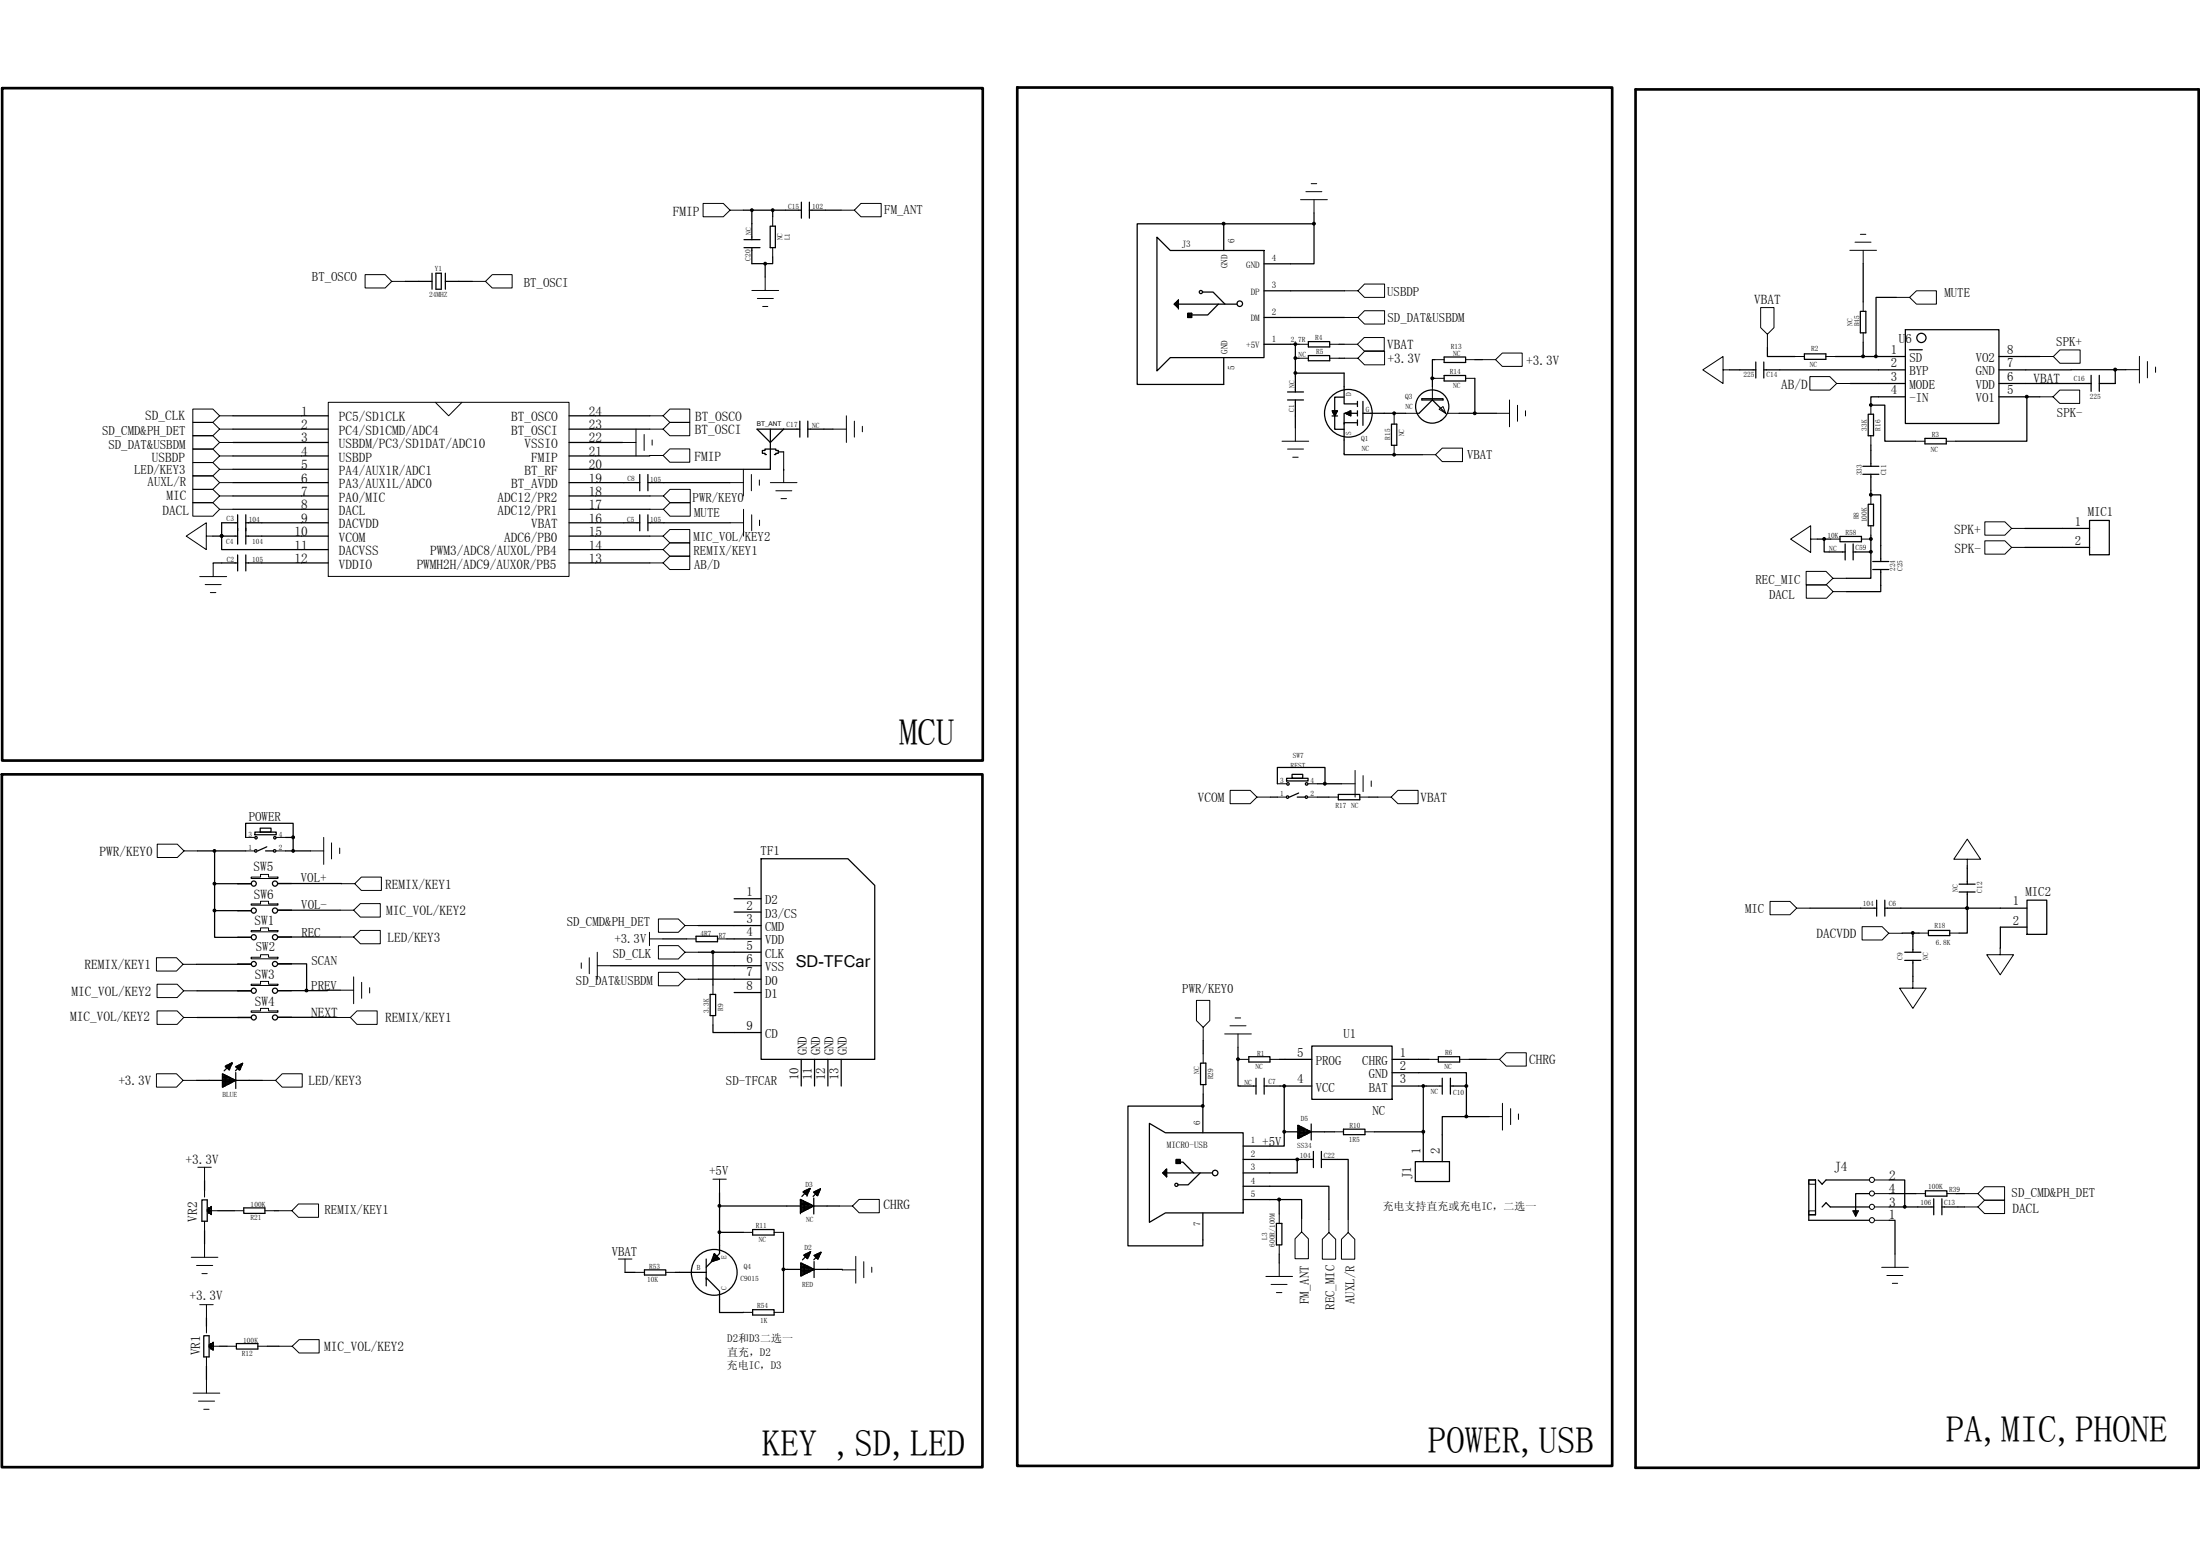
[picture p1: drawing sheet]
<svg xmlns="http://www.w3.org/2000/svg" width="297mm" height="210mm" viewBox="0 0 297 210" stroke-linecap="round" stroke-linejoin="round" font-family="sans-serif">
<path d="M.3 11.9h132.4v90.7h-132.4zM137.3 11.8h80.4v186h-80.4zM220.8 12.1h76.1v186h-76.1zM.3 104.5h132.3v93.5h-132.3z" fill="none" stroke="#000" stroke-width=".36"/>
<g fill="none" stroke="#000" stroke-width=".17">
<path d="M54.7 38h3.6M58.3 36.9v2.1M58.9 36.9h.7v2.1h-.7zM60.1 36.9v2.1M60.1 38h3.7M100.5 32.3h2.1M100.5 33.4h2.1M101.5 28.4v3.9M101.5 33.4v2.2h1.8M104 30.5h.7v2.9h-.7zM104.3 34.7v.9h-1v1.8M104.3 28.4v.9"/>
<path d="M108.2 27.3v2.1M108.2 28.4h-7.8M109.3 27.3v2.1M109.3 28.4h4.3M156.2 32l1.8 1.8h12.7v14.5h-12.7l-1.8 1.8zM162 39.3h.3l.1 .1-.1 .2h-.3zM162.3 39.4h1.5l1.6 1.6M165.2 30.2h-11.7v21.7h11.7v-3.6M165.2 30.2v3.6M170.7 39.2h10.8M177.4 30.2v5.4h-6.7M177.4 28.7v1.5h-12.2"/>
<path d="M251.6 35.6v5.1M44.3 59.7h-12.8M44.3 57.9h-12.8M44.3 56.1h-12.8M76.8 57.9h10.9M76.8 56.1h10.9M76.8 59.7h7.3M104 57.9v5.4h-27.2M105.8 57.9l-1.8 1.8-1.8-1.8h5.8M108 56.8v2.2M109.1 57.9h3.4M109.1 56.8v2.2"/>
<path d="M158.5 41h8.5M158.5 41l.6-.5v1.1zM158.7 40.9v.2M158.7 41.2h.4M158.7 40.9h.4M158.9 40.7v.6M158.9 41.4h.2M158.9 40.7h.2M159 40.6v.9M159.1 41.6h.1M159.1 40.5h.1M160.4 42.3h.5v.5h-.5z"/>
<path d="M160.4 42.8h.5M160.4 42.7h.5M160.4 42.3h.5M160.5 42.3v.5M160.7 42.3v.5M160.8 42.3v.5M164.5 41l-1.4 1.5h-2.7M170.7 46.5h4.7M170.7 42.8h10.8M173.8 54h2.2M173.8 52.9h2.2M174.9 46.5v3.9"/>
<path d="M174.9 48.3h.5M174.9 52.9v-2.5h6.6v4.1h1.8M174.9 54v3.7M176.7 46.1h2.8v.7h-2.8zM176.7 48h2.8v.7h-2.8zM179.8 55.4h.8l-.4 .7zM179.8 56.1h.8M179.9 55.5h.6M180 55.4v.3h.5M180.1 55.9h.3M180.2 56h.1M180.2 55.4v.7"/>
<path d="M180.3 55.4v.5M180.5 55.4v.2M180.8 46.5h.7M180.8 48.3h.7M181.5 53.6h-1.3v4.3h1.3M181.6 55.8l.8-.4v.7zM181.8 55.7v.2M181.8 55.9h.6M181.8 55.7h.6M182 55.6v.3M182.1 55.5v.5M182.2 56h.2"/>
<path d="M182.2 55.5h.2M182.3 55.5v.6M183.3 57h-1.8v.2M183.3 54.2v.7M183.3 55.4v.7M183.3 56.7v.7M183.3 55.8h-1.8v5.6h10.5M184 55.8h4.2v.2M184 54.2v3.2M187.9 57.2h.7v2.9h-.7zM188.2 55.8h1.6M192 54h2.8v-.2h-2.8v.2"/>
<path d="M193.7 48.5h-.3v2.6M193.7 51.1h-.3v1.1M194.5 56.8a2.24 2.24 0 0 0 .1-3.8 2.24 2.24 0 0 0-3.5 1.5 2.24 2.24 0 0 0 2.8 2.5l.5-.2M195 48.2h2.9v.7h-2.9zM195 50.7h2.9v.7h-2.9zM195.2 55.8l-1.8-1.8-1.8 1.8M199.1 51.1v4.7h-2.1M199.1 48.5h1M199.1 55.8h2.9M233.5 49.9h3.6M237.1 48.9v2.1M238.1 49.9h19.2"/>
<path d="M238.1 48.9v2.1M238.6 46.9v1.2h3.8M243.6 47.8h2.9v.7h-2.9zM251.2 42h.7v2.9h-.7zM251.6 46.2v1.9h-3.8M251.6 48.1h5.7M252.2 55.9h.8v2.9h-.8zM256 40.1h-2.7v8M257.3 53.6h-4.7v1.1h1.9v4.8h4.1M257.3 51.8h-7.5M257.3 44.5h12.6v12.7h-12.6zM257.8 47.2h1.7"/>
<path d="M259.9 59.2h2.9v.7h-2.9zM269.9 53.6h3.8v5.9h-9.6M269.9 49.9h15.7v1.9h-2.2M273.7 53.6h1.7M275.4 48.1h-5.5M282.3 51.8h-12.4M282.3 50.7v2.1M283.4 50.7v2.1M285.6 49.9h1.4M32.1 69.5v3.9M32.1 74.9v2.1M32.1 72.3h-2.2v1.9h14.4"/>
<path d="M32.1 70.5h-2.2v1.8h-1.2M32.1 76h-3.3M33.2 69.5v3.9M33.2 74.9v2.1M33.2 70.5h11.1M33.2 72.3h11.1M33.2 76h11.1M44.3 65.1h-12.8M44.3 66.9h-12.8M44.3 61.5h-12.8M44.3 63.3h-12.8M44.3 68.7h-12.8"/>
<path d="M76.8 72.3h10.9M76.8 76h10.9M76.8 66.9h11M76.8 74.2h10.9M76.8 68.7h11M86.4 70.5h-9.6M86.4 65.1h-9.6M86.4 64v2.2M86.4 69.5v2.1M87.5 70.5h11.1M87.5 64v2.2M87.5 69.5v2.1"/>
<path d="M87.5 65.1h11.1M87.7 61.5h-10.9M103.5 61.3h-.2v-.1h-.4v-.4h.4v-.2h1.5v.2h.3v.4h-.3v.1h-.2M105.1 61h.7M105.8 63.3h.1M245.4 72.7h1.8M246.3 72.7v1.8h2.8M248.4 72.4h2.9v.7h-2.9zM249.1 73.4v2.2M250.2 73.4v2.2M250.2 74.5h2.4v3.5h-3.3M251.5 62.9h2.2"/>
<path d="M251.5 64h2.2M252.2 68.1h.8v2.9h-.8zM252.6 64v2.8h1.3v9M252.6 72.2v2.3M252.6 60.1v2.8M252.9 76.9h2.1M252.9 75.8h2.1M253.9 76.9v2.9h-4.6M282.1 71.3h-8.7M282.1 73.9h-8.7M282.1 70.2h2.7v4.7h-2.7zM26.7 114.8h6.5"/>
<path d="M29 119.3v3.6h3.1M29 114.8v4.5M33.2 113v-1.9h6.4v1.9M33.9 119.3h-4.9M34.4 112.3h2.9v.3h-2.9zM34.5 112.9h.2v.3h-.2zM35.1 111.8h1.5v.5h-1.5zM35.9 114.8h1.1M36 114.3l-1.2 .5M37 112.9h.2v.3h-.2zM37.5 119.2l8.6 .1M38.6 113h1v1.8"/>
<path d="M38.6 114.8h3.3M102.8 115.9h11.7l3.6 3.6v23.5h-15.3zM171.5 107.6h1M172.5 105.8v-2.2h6.4v2.2h2.2M173.7 105h2.9v.4h-2.9zM173.7 107.4h.3v.3h-.3zM174.5 104.5h1.4v.5h-1.4zM175.2 107.6h1.1M175.3 107l-1.2 .6M176.3 107.4h.2v.3h-.2zM177.9 107.6h1.5M177.9 105.8h1"/>
<path d="M180.7 107.2h2.9v.7h-2.9zM184.8 107.6h1.2M264.5 119.3h2.2M265.6 116.8v2.5M26.6 137.3h7.3M29 122.9v3.6h3.1M32.1 126.5h1.8M32.1 130.1h1.8M32.1 122.9h1.8M32.1 130.1h-5.6M33.9 133.7h-7.3M37.5 130.1h3.9v3.6"/>
<path d="M37.5 137.3h8M37.5 126.4h8.4M37.5 133.7h3.9M37.5 122.8h8.4M45.9 133.6l-4.5 .1M89.5 126.7h3.2M94 126.3h2.9v.8h-2.9zM94.3 128.5h2v4.4M95.9 134.2h.7v2.9h-.7zM96.3 138.3v1h6.5M99.1 121.3h3.7M99.1 123.1h3.7"/>
<path d="M99.1 133.9h3.7M102.8 128.5h-6.5M102.8 124.9h-8.5M102.8 126.7h-4.7M102.8 130.3h-20.4M102.8 132.1h-8.5M244.4 122.6h9M253.4 121.5v2.1M254.5 122.6h11.1M254.5 121.5v2.1M257.2 128.5h2.2M257.2 129.6h2.2"/>
<path d="M258.3 125.9h-1.5M258.3 125.9h.8M258.3 125.9v2.6M258.3 129.6v2.8M260.4 125.6h2.8v.7h-2.8zM264.5 120.4h2.2M265.6 122.6h8.1M265.6 122.6h.1M265.6 122.6v3.3h-1.1M265.6 120.4v2.2M273.7 125.1h-3.6v2.9M273.7 121.5h2.6v4.6h-2.6z"/>
<path d="M26.5 145.8h8.9M27.6 159.3v1.4M30 144.9l1.8 .9-1.8 .9zM30 146.5h.5M30 146.3h.9M30 146.1h1.2M30 145.9h1.6M30 145.6h1.5M30 145.4h1.1M30 145.2h.7M30 145.1h.3M30.1 144.9v1.8h-.1"/>
<path d="M30.3 145v1.6M30.4 145.1v1.4M30.4 143.9h.1M30.4 143.9l.9-.5-.4 1zM30.5 144h.6M30.6 145.2v1.2M30.6 143.7v.3M30.6 143.8h.6M30.7 144.1h.3M30.8 145.3v1M30.8 143.7v.5M30.9 144.3h.1"/>
<path d="M31 145.4v.9M31 143.6h.3M31 143.6v.8M31.1 143.7v-.1l-.8 .9M31.2 145.5v.6M31.2 143.5v.4M31.3 143.4h.1M31.3 145.6v.4M31.5 145.7v.2M31.7 145.8v.1M31.8 144.7v2.2M31.8 144l1-.5-.5 .9z"/>
<path d="M31.8 144h.8M31.9 143.9v.1M32 144.1h.5M32.1 143.8v.3M32.2 143.8h.5M32.3 143.7v.6M32.4 143.6v.7h-.2M32.5 143.6h.2M32.6 143.5v.4M32.7 143.7v-.1l-.9 .9M108.2 143v3.6M110 143v3.6"/>
<path d="M111.8 143v3.6M113.6 143v3.6M155.2 151.6l2.1 1.3h10.5v10.8h-10.5l-2.1 1.3zM157 158.3h6.7M157.1 158.4h.4M157.3 158.6h.2M157.5 158.8h.1M157.5 158.2l-.4 .1M157.5 157.7v1.1l-.5-.5zM157.5 158.1h-.3v.4M157.5 157.9h-.1v.8M158.7 159.7h.3l.1 .2-.1 .1h-.3z"/>
<path d="M158.8 156.5h.6v.5h-.6zM158.8 157h.6M158.8 156.8h.6M158.8 156.6h.6M158.9 156.5v.5M159 156.8h.7l1.5 1.5M159 156.5v.5M159.2 156.5v.5M162 158.3l-1.6 1.6h-1.4M162.1 143.5h.7v2.9h-.7zM162.4 149.3h-10.1v18.8h10.1v-4.4M162.4 149.3v3.6"/>
<path d="M162.5 140.4v1.8M162.5 147.6l-.1 1.7M167.1 141.3v1.7h.2M167.1 143v3.6h2.5M167.8 156.5h9.5M168.6 142.6h2.9v.7h-2.9zM169.6 145.5v2.2M170.7 146.6h6.4M170.7 145.5v2.2M172.7 143h4.4M173.4 146.6v6.1M173.4 152.7v2h-5.6"/>
<path d="M175.2 156.5h.1M175.2 156.5v1.8h-7.4M175.2 152.6h1.7M175.2 152.5h1.3M175.2 152.3h.9M175.2 152.1h.5M175.2 151.9h.2M175.2 151.8l1.8 .9-1.8 .9zM175.2 152.7h-1.8M175.3 151.9v1.7M175.5 152v1.5h-.3M175.6 152.1v1.4"/>
<path d="M175.8 152.1v1.3h-.6M176 152.3v.9M176.2 152.3v.9h-1M176.4 152.4v.7M176.5 152.5v.5h-1.3M176.7 152.6v.3M176.9 152.7v.1h-1.7M177 151.7v2.1M177 152.7h3.2M177.1 141.2h10.9v7.2h-10.9zM177.3 155.4v2.2M178.4 156.5h3.6v8"/>
<path d="M178.4 155.4v2.2M181.4 152.4h2.9v.7h-2.9zM185.6 152.7h6.6v4.1M188 144.8h10v1.8M191.1 156.8h4.6v2.6h-4.6zM192.2 146.6v6.1M192.9 143h-4.9M194.2 142.6h2.9v.7h-2.9zM194.7 146.6h-6.7M194.7 145.5v2.2M195.8 146.6h2.2M195.8 145.5v2.2"/>
<path d="M198 146.6v4.1h-3.3v6.1M198 150.7h3.1M198.3 143h2.4M245.5 159.2l.5 .6 .5-.6h5.8M255.1 159.2h2.1v3.7M27.3 161.9h.7v2.9h-.7zM27.6 166.1v1.8M27.9 177.9v1.1M28.5 162.8v1.1l-.5-.5zM29.4 163.4h2.2M32.9 163h2.9v.7h-2.9zM37 163.4h.6"/>
<path d="M84.4 171.7h1.3M87 171.4h2.9v.7h-2.9zM91.2 171.7h4.2M95.4 169.9v3.6M95.4 172.6v-.2l1.8 1.8v2.9h3.2M96.1 170.2h.3M96.2 169.9v.3M96.2 170h.7M96.3 169.8h.7M96.3 169.6h.6M96.4 169.4h.3M96.4 169.3v.9"/>
<path d="M96.4 169.2h.1M96.4 169.2l.8 .7-1.1 .4zM96.5 169.3v.8M96.7 169.5v.6M96.9 169.7v.3M97.1 169.8v.1M97.2 161v1.8h16.1M97.2 162.8v6.4l-1.8 1.8M97.2 166.3h.1M97.2 166.3h3.2M101.6 165.9h2.9v.8h-2.9zM101.6 176.7h2.9v.8h-2.9z"/>
<path d="M105.8 166.3v5h2.3M105.8 171.3v5.8M108.1 163.7h.1M108.1 161.9h.1M108.1 163.5h.3M108.1 163.3h.7M108.1 163.1h1M108.1 162.9h1.4M108.1 162.6h1.4M108.1 162.4h1.1M108.1 162.2h.7M108.1 162h.3"/>
<path d="M108.1 161.9l1.8 .9-1.8 .9zM108.1 161.9v1.7M108.1 171.2h1.7M108.1 171h1.4M108.1 170.9h1M108.1 170.7h.6M108.1 170.5h.2M108.1 170.4l1.8 .9-1.8 .9zM108.3 162v1.6M108.3 170.5v1.6h-.2M108.5 162.1v1.3M108.5 160.8h.1"/>
<path d="M108.5 170.6v1.4M108.5 160.8l.9-.4-.4 .9zM108.5 169.4l.9-.5-.4 1zM108.6 161h.5M108.6 160.8h.6M108.6 169.4h.6M108.6 162.1v1.3M108.6 170.7v1.3h-.5M108.6 160.7v.3M108.6 169.3v.2M108.8 161.1h.3M108.8 169.6h.3"/>
<path d="M108.8 169.2h.5M108.8 162.2v1.1M108.8 160.6v.6M108.8 170.8v1.1M108.8 169.2v.5M108.9 160.6h.4M108.9 169.8h.2M109 161.3h.1M109 162.3v.9M109 170.9v.9h-.9M109 160.5v.8M109 169.1v.7"/>
<path d="M109.1 160.7l-.8 .8M109.1 169.1h.3M109.2 162.4v.7M109.2 160.4v.4M109.2 170.9v.8M109.2 169v.6M109.2 169.2v-.1l-.9 .9M109.3 160.4h.1M109.4 162.5v.5M109.4 160.4h.1M109.4 171v.6h-1.3M109.4 168.9v.2"/>
<path d="M109.5 162.6v.3M109.5 171.1v.4M109.7 162.7v.1M109.7 171.2v.2h-1.6M109.9 161.7v2.1M109.9 160.9l.9-.5-.4 1zM109.9 160.8v.1M109.9 161h.7M109.9 171.3h.1M109.9 170.2v2.2M109.9 169.4h.8M109.9 169.4l.9-.4-.4 .9z"/>
<path d="M109.9 171.3l3.8 .1M110.1 160.8v.3h.4M110.1 169.6h.5M110.1 169.4v.2M110.1 160.8h.6M110.3 169.8h.2M110.3 169.2v.6M110.3 169.2h.5M110.4 160.6v.7h-.1v-.6M110.4 169.2v.7M110.5 160.6h.2M110.6 160.5v.3"/>
<path d="M110.6 169.1v.4M110.7 160.7l-.9 .8M110.7 169.1h.1M110.7 169.2v-.1l-.8 .9M110.8 169v.1M167.8 160.1h11.6v4.4M167.8 161.9h4.9M172.3 165.1h.8v2.9h-.8zM172.7 163.8v-1.9h3v2.5M172.7 169.2v1.2M244.2 163.9h.9v-4.7h-.9v5.5h8.1M246 162.9l.5-.6 .6 .6h5.2"/>
<path d="M250.2 163.4h.7l-.4 .7zM250.4 163.4l.1 .5 .2-.5M252.3 161.1h-1.8v3M255.1 162.9h6M255.1 164.7h.8v4.5M255.1 161.1h3.6M260 160.7h2.9v.7h-2.9zM261.1 161.8v2.1M262.2 162.9h3M262.2 161.8v2.1M264.1 161.1h1.1M27.5 180.3h.7v2.8h-.7z"/>
<path d="M27.9 184.4v1.8M28.2 181.7l.6-.6v1.1zM29.7 181.7h.9M31.9 181.3h2.9v.8h-2.9zM36.1 181.7h1.6"/>
<circle cx="167.4" cy="41" r=".38"/>
<circle cx="182.1" cy="55.8" r="3.2"/>
<circle cx="259.4" cy="45.6" r=".62"/>
<circle cx="34.3" cy="119.2" r=".34"/>
<circle cx="34.5" cy="114.8" r=".17"/>
<circle cx="37.1" cy="114.8" r=".17"/>
<circle cx="37.1" cy="119.2" r=".35"/>
<circle cx="173.9" cy="105.8" r=".17"/>
<circle cx="176.4" cy="105.8" r=".17"/>
<circle cx="34.3" cy="122.9" r=".34"/>
<circle cx="34.3" cy="126.5" r=".34"/>
<circle cx="34.3" cy="133.7" r=".34"/>
<circle cx="34.3" cy="130.1" r=".34"/>
<circle cx="34.3" cy="137.3" r=".34"/>
<circle cx="37.1" cy="122.9" r=".35"/>
<circle cx="37.1" cy="126.5" r=".35"/>
<circle cx="37.1" cy="133.7" r=".35"/>
<circle cx="37.1" cy="130.1" r=".35"/>
<circle cx="37.1" cy="137.3" r=".35"/>
<circle cx="164.1" cy="158.3" r=".38"/>
<circle cx="96.4" cy="171.7" r="3.1"/>
</g>
<g fill="none" stroke="#000" stroke-width=".14">
<path d="M52.9 38l-.9-.9h-2.7v1.8h2.7l.9-.9h1.8M63.8 38h1.7l1 .9h2.6v-1.8h-2.6l-1 .9M98.6 28.4l-.9-.9h-2.8v1.8h2.8l.9-.9h1.8M101.5 39.2h3.6M103.3 37.4v1.8M104.3 29.3v1.2M104.3 33.4v1.3M113.6 28.4h1.8l.8 .9h2.8v-1.8h-2.8l-.8 .9M175.6 26.9h3.6M176.3 25.9h2.2M177 24.8h.8M177.4 26.9v1.8"/>
<path d="M181.5 39.2h1.8l.9 .9h2.7v-1.8h-2.7l-.9 .9M249.8 33.8h3.6M250.5 32.7h2.1M251.2 31.6h.7M251.6 33.8v1.8M29.7 56.1l-1-.9h-2.7v1.8h2.7l1-.9h1.8M29.7 57.9l-1-.9h-2.7v1.8h2.7l1-.9h1.8M29.7 59.7l-1-.9h-2.7v1.8h2.7l1-.9h1.8M44.3 54.3h32.5v23.5h-32.5zM58.8 54.3l1.8 1.8 1.8-1.8M84.1 59.7h1.8M85.9 57.9v3.6"/>
<path d="M87 58.6v2.2M87.7 56.1h1.8l.9 .9h2.7v-1.8h-2.7l-.9 .9M87.7 57.9h1.8l.9 .9h2.7v-1.8h-2.7l-.9 .9M88.1 59.4v.7M102.3 40.3h2.1M103 41.4h.7M112.5 57.9h1.8M114.3 56.1v3.6M115.4 56.8v2.2M116.4 57.5v.8M173.1 59.5h3.6M174.9 57.7v1.8"/>
<path d="M175.4 46.5h1.3M175.4 48.3h1.3M179.5 46.5h1.3M179.5 48.3h1.3M181.5 46.5h1.8l.9 .8h2.7v-1.7h-2.7l-.9 .9M181.5 48.3h1.8l.9 .9h2.7v-1.8h-2.7l-.9 .9M181.5 42.8h1.8l.9 .9h2.7v-1.8h-2.7l-.9 .9M188.2 56v1.2M189.8 55.8h1.8M193.4 52.2v1.8M193.7 48.5h1.3M193.7 51.1h1.3"/>
<path d="M194.3 55.2l.5-.3 .4 .9zM195.4 55.8h1.6M197.9 48.5h1.2M197.9 51.1h1.2M200.1 48.5h1.8l.9 .9h2.7v-1.8h-2.7l-.9 .9M202 55.8h1.8M203.8 54v3.6M204.9 54.7v2.2M206 55.4v.7M232.6 49.9v-1.8l-2.7 1.8 2.7 1.9v-1.9h.9M238.6 45.1l-.9-.9v-2.7h1.8v2.7l-.9 .9v1.8M242.4 48.1h1.2"/>
<path d="M246.5 48.1h1.3M248 51.8l-.9-1h-2.7v1.8h2.7l.9-.8h1.8M251.6 40.7v1.3M251.6 44.9v1.3M252.6 54.7v1.2M252.6 58.8v1.3M256 40.1h1.8l1 .9h2.6v-1.8h-2.6l-1 .9M258.6 59.5h1.3M262.8 59.5h1.3M275.4 53.6h1.8l.9 .8h2.7v-1.8h-2.7l-.9 1M275.4 48.1h1.8l.9-.9h2.8v1.8h-2.8l-.9-.9M287 49.9h1.9"/>
<path d="M288.9 48.1v3.6M289.9 48.8v2.2M291 49.5v.7M27 77.8h3.6M27.7 78.9h2.2M27.9 72.3v-1.8l-2.8 1.8 2.8 1.9v-1.9h.8M28.4 80h.7M28.8 76v1.8M29.7 61.5l-1-.9h-2.7v1.8h2.7l1-.9h1.8M29.7 68.7l-1-.9h-2.7v1.9h2.7l1-1h1.8M29.7 66.9l-1-.9h-2.7v1.8h2.7l1-.9h1.8M29.7 65.1l-1-.9h-2.7v1.8h2.7l1-.9h1.8"/>
<path d="M29.7 63.3l-1-.9h-2.7v1.8h2.7l1-.9h1.8M87.7 61.5h1.8l.9 .9h2.7v-1.8h-2.7l-.9 .9M87.7 72.3h1.8l.9 1h2.7v-1.8h-2.7l-.9 .8M87.7 74.2h1.8l.9 .9h2.7v-1.8h-2.7l-.9 .9M87.7 76h1.8l.9 .9h2.7v-1.8h-2.7l-.9 .9M87.8 66.9h1.8l.9 .9h2.7v-1.8h-2.7l-.9 .9M87.8 68.7h1.8l.9 1h2.7v-1.9h-2.7l-.9 .9M98.6 65.1h1.8M98.6 70.5h1.8M100.4 63.3v3.6M100.4 68.7v3.6M101.4 64v2.2"/>
<path d="M101.5 69.5v2.1M102.5 64.8v.7M102.5 70.2v.7M104 65.1h3.6M104.8 66.2h2.1M105.4 67.3h.8M105.8 61v4.1M173.8 60.6h2.2M174.5 61.7h.8M188.2 60.1v1.3M192 61.4h1.8l.9 .9h2.8v-1.8h-2.8l-.9 .9M244.5 72.7v-1.7l-2.7 1.7 2.7 1.8v-1.8h.9"/>
<path d="M247.2 72.7h1.2M247.5 78l-1-.9h-2.6v1.8h2.6l1-.9h1.8M247.5 79.8l-.9-.9h-2.7v1.8h2.7l.9-.9h1.8M251.3 72.7h1.3M252.6 66.8v1.3M252.6 71v1.2M271.6 71.3l-.9-.9h-2.7v1.8h2.7l.9-.9h1.8M271.6 73.9l-.9-.9h-2.7v1.8h2.7l.9-.9h1.8M24.8 114.8l-.9-.9h-2.7v1.8h2.7l.9-.9h1.9M33.2 114.8h1.2M33.2 113h1.2M33.9 118.4h1.3v-.4h1.1v.4h1.2v.2h-3.6z"/>
<path d="M37.3 114.8h1.3M37.3 113h1.3M41.9 114.8h1.8M43.7 113v3.6M44.8 113.7v2.2M45.9 114.4v.8M46.1 119.3h1.8l.9 .9h2.7v-1.8h-2.7l-.9 .9M169.7 107.6l-.9-.9h-2.7v1.8h2.7l.9-.9h1.8M172.5 107.6h1.2M172.5 105.8h1.2M176.6 107.6h1.3M176.6 105.8h1.3"/>
<path d="M179.4 107.6h1.3M181.1 105.8h1.9M183 104v3.6M183.6 107.6h1.2M184 104.7v2.1M185.1 105.4v.7M186 107.6h1.8l.9 .9h2.8v-1.8h-2.8l-.9 .9M265.6 116h-1.8l1.8-2.8 1.8 2.8h-1.8v.8M24.7 130.1l-.9-.9h-2.7v1.8h2.7l.9-.9h1.8M24.8 137.3l-.9-.9h-2.7v1.8h2.7l.9-.9h1.8M24.8 133.7l-.9-.9h-2.7v1.8h2.7l.9-.9h1.8M33.9 125.6h1.3v-.4h1.1v.4h1.2v.2h-3.6z"/>
<path d="M33.9 132.8h1.3v-.4h1.1v.4h1.2v.2h-3.6zM33.9 136.4h1.3v-.3h1.1v.3h1.2v.2h-3.6zM33.9 129.2h1.3v-.4h1.1v.4h1.2v.2h-3.6zM33.9 122h1.3v-.4h1.1v.4h1.2v.2h-3.6zM45.5 137.3h1.8l.9 .9h2.7v-1.8h-2.7l-.9 .9M45.9 133.6h1.8M45.9 122.8h1.8l1 1h2.6v-1.9h-2.6l-1 .9M45.9 126.4h1.8l1 1h2.6v-1.8h-2.6l-1 .8M47.7 131.8v3.6M48.8 132.6v2.1M49.9 133.3v.7M78.5 129.9v.8"/>
<path d="M79.6 129.2v2.2M80.6 128.5v3.6M80.6 130.3h1.8M87.7 125.8v1.8M87.7 126.7h1.8M92.5 124.9l-.9-.9h-2.7v1.8h2.7l.9-.9h1.8M92.5 128.5l-.9-.9h-2.7v1.8h2.7l.9-.9h1.8M92.5 132.1l-.9-.9h-2.7v1.8h2.7l.9-.9h1.8M92.7 126.7h1.3M96.3 132.9v1.3M96.3 137.1v1.2M96.9 126.7h1.2"/>
<path d="M162.5 138.6l-1-.9v-2.7h1.8v2.7l-.8 .9v1.8M165.4 139.5h3.5M166.1 138.4h2.1M166.8 137.4h.7M167.2 139.5v1.8M242.6 122.6l-.9-1h-2.7v1.8h2.7l.9-.8h1.8M255 125.9l-.9-.8h-2.7v1.8h2.7l.9-1h1.8M258.3 132.4v1h-1.8l1.8 2.7 1.8-2.7h-1.8M259.1 125.9h1.3M263.2 125.9h1.3M270.1 128v.8h-1.9l1.9 2.8 1.8-2.8h-1.8M24.7 145.8l-.9-.9h-2.7v1.8h2.7l.9-.9h1.8"/>
<path d="M26.7 157.5h1.8M27.6 157.5v1.8M35.4 145.8h1.8l.9 .9h2.7v-1.8h-2.7l-.9 .9M96.3 159.1h1.8M97.2 159.1v1.9M162.5 142.2v1.3M162.5 146.4v1.2M167.3 143h1.3M171.5 143h1.2M180.2 152.7h1.2M184.3 152.7h1.3M192.9 143h1.3"/>
<path d="M197.1 143h1.2M200.7 143h1.8l.9 .9h2.7v-1.8h-2.7l-.9 .9M201.1 150.7h1.8M202.9 148.9v3.6M204 149.6v2.2M205 150.3v.8M244.2 159.2h.9v.6h-.9zM253.1 159.2h2M25.8 169.7h3.6M26.5 170.8h2.2M27 176.1h1.8M27.3 171.9h.7"/>
<path d="M27.6 160.7v.8M27.6 164.8v1.3M27.6 167.9v1.8M27.9 179v.9M27.9 176.1v1.8M28 163.2h.3v.4h-.3zM28.1 163.4h1.3M28.1 163h.4v.4h-.4zM28.1 163.4h.4v.3h-.4zM28.3 163h.2v.7h-.2zM31.6 163.4h1.3M35.8 163.4h1.2"/>
<path d="M37.6 163.4h1.8l.9 .9h2.7v-1.8h-2.7l-.9 .9M83.5 169.9h1.8M84.4 169.9v1.8M85.7 171.7h1.3M89.9 171.7h1.3M100.4 166.3h1.2M100.4 177.1h1.2M104.5 166.3h1.3M104.5 177.1h1.3M113.3 162.8h1.8l.9 .9h2.7v-1.8h-2.7l-.9 .9M113.7 171.4h1.8M115.5 169.5v3.7"/>
<path d="M116.6 170.3v2.1M117.7 171v.7M170.9 172.3h3.6M171.6 173.3h2.2M172.3 174.4h.8M172.7 170.4v1.9M172.7 163.8v1.3M172.7 168v1.2M175.7 164.4v1.8l1 1v2.7h-1.8v-2.7l.8-1M179.4 164.5v1.8l-.9 .9v2.7h1.8v-2.7l-.9-.9M182 164.5v1.8l.9 .9v2.7h-1.8v-2.7l.9-.9M244.2 163.4h.9v.5h-.9z"/>
<path d="M253.1 161.1h2M253.1 162.9h2M253.1 164.7h2M254.1 171h3.6M254.8 172.1h2.1M255.5 173.2h.7M255.9 169.2v1.8M258.7 161.1h1.3M262.9 161.1h1.2M265.2 162.9h1.9l.8 .9h2.8v-1.8h-2.8l-.8 .9M265.2 161.1h1.9l.8 .9h2.8v-1.9h-2.8l-.8 1M26.1 188h3.6"/>
<path d="M26.8 189.1h2.2M27.5 190.2h.7M27.9 183.1v1.3M27.9 186.2v1.8M28.2 181.5h.4v.4h-.4zM28.4 181.7h1.3M28.4 181.3h.4v.4h-.4zM28.4 181.7h.4v.4h-.4zM28.6 181.3h.2v.8h-.2zM30.6 181.7h1.3M34.8 181.7h1.3M37.7 181.7h1.8l.9 .9h2.7v-1.8h-2.7l-.9 .9"/>
<circle cx="252.7" cy="159.2" r=".34"/>
<circle cx="252.7" cy="162.9" r=".34"/>
<circle cx="252.7" cy="164.7" r=".34"/>
<circle cx="252.7" cy="161.1" r=".34"/>
</g>
<g fill="#000" stroke="#000" stroke-width=".14">
<path d="M165.1 30h.2v.3h-.2z" fill-rule="evenodd"/>
<path d="M177.3 30h.2v.3h-.2z" fill-rule="evenodd"/>
<path d="M199 55.6h.3v.3h-.3z" fill-rule="evenodd"/>
<path d="M251.4 48h.3v.2h-.3z" fill-rule="evenodd"/>
<path d="M273.5 53.4h.3v.3h-.3z" fill-rule="evenodd"/>
<path d="M246.2 72.6h.2v.3h-.2z" fill-rule="evenodd"/>
<path d="M252.5 66.6h.2v.3h-.2z" fill-rule="evenodd"/>
<path d="M252.5 72.6h.2v.3h-.2z" fill-rule="evenodd"/>
<path d="M39.4 112.9h.3v.2h-.3z" fill-rule="evenodd"/>
<path d="M178.7 105.6h.3v.3h-.3z" fill-rule="evenodd"/>
<path d="M96.1 128.3h.3v.3h-.3z" fill-rule="evenodd"/>
<path d="M173.3 152.6h.2v.3h-.2z" fill-rule="evenodd"/>
<path d="M192 152.6h.3v.3h-.3z" fill-rule="evenodd"/>
<path d="M197.8 146.4h.3v.3h-.3z" fill-rule="evenodd"/>
<path d="M197.8 150.5h.3v.3h-.3z" fill-rule="evenodd"/>
<circle cx="101.5" cy="28.4" r=".19"/>
<circle cx="103.3" cy="35.6" r=".19"/>
<circle cx="104.3" cy="28.4" r=".19"/>
<circle cx="174.9" cy="48.3" r=".19"/>
<circle cx="174.9" cy="46.4" r=".19"/>
<circle cx="174.9" cy="50.3" r=".19"/>
<circle cx="188.2" cy="55.8" r=".19"/>
<circle cx="193.4" cy="51.1" r=".19"/>
<circle cx="252.6" cy="54.7" r=".19"/>
<circle cx="253.3" cy="48.1" r=".19"/>
<circle cx="285.6" cy="49.9" r=".2"/>
<circle cx="29.9" cy="72.3" r=".19"/>
<circle cx="188.2" cy="61.4" r=".19"/>
<circle cx="252.6" cy="74.5" r=".19"/>
<circle cx="29" cy="119.3" r=".19"/>
<circle cx="29" cy="114.8" r=".19"/>
<circle cx="39.6" cy="114.8" r=".19"/>
<circle cx="29" cy="122.9" r=".19"/>
<circle cx="41.4" cy="133.7" r=".19"/>
<circle cx="258.3" cy="125.9" r=".19"/>
<circle cx="265.6" cy="122.6" r=".19"/>
<circle cx="162.4" cy="149.2" r=".19"/>
<circle cx="167.2" cy="142.9" r=".19"/>
<circle cx="173.4" cy="146.6" r=".19"/>
<circle cx="175.2" cy="156.5" r=".19"/>
<circle cx="192.2" cy="146.6" r=".19"/>
<circle cx="97.1" cy="162.7" r=".19"/>
<circle cx="97.1" cy="166.3" r=".19"/>
<circle cx="105.8" cy="171.3" r=".19"/>
<circle cx="172.7" cy="161.9" r=".2"/>
<circle cx="257.2" cy="162.9" r=".19"/>
</g>
<g font-size="5">
<text x="121.4" y="100.6">MCU</text>
<text x="102.9" y="196.4">KEY ,SD,LED</text>
<text x="192.8" y="196">POWER,USB</text>
<text x="262.7" y="194.6">PA,MIC,PHONE</text>
</g>
<text font-size="2.2" x="107.4" y="130.5">SD-TFCar</text>
<g font-size="1.8">
<text x="90.9" y="29.1">FMIP</text>
<text x="236.9" y="41">VBAT</text>
<text x="187.3" y="47.1">VBAT</text>
<text x="187.3" y="48.9">+3.3V</text>
<text x="206.1" y="49.3">+3.3V</text>
<text x="240.5" y="52.5">AB/D</text>
<text x="274.6" y="51.7">VBAT</text>
<text x="19.6" y="56.7">SD_CLK</text>
<text x="40.7" y="59.7">3</text>
<text x="40.7" y="56.1">1</text>
<text x="40.7" y="57.9">2</text>
<text x="45.8" y="56.9">PC5/SD1CLK</text>
<text x="45.8" y="58.7">PC4/SD1CMD/ADC4</text>
<text x="69" y="58.7">BT_OSCI</text>
<text x="69" y="56.9">BT_OSCO</text>
<text x="79.5" y="57.9">23</text>
<text x="79.5" y="56.1">24</text>
<text x="79.5" y="59.7">22</text>
<text x="93.8" y="58.6">BT_OSCI</text>
<text x="93.9" y="56.8">BT_OSCO</text>
<text x="20.5" y="62.4">USBDP</text>
<text x="40.7" y="65.1">6</text>
<text x="40.7" y="63.3">5</text>
<text x="40.7" y="61.5">4</text>
<text x="45.8" y="65.9">PA3/AUX1L/ADC0</text>
<text x="45.8" y="64.1">PA4/AUX1R/ADC1</text>
<text x="45.8" y="60.5">USBDM/PC3/SD1DAT/ADC10</text>
<text x="45.8" y="62.3">USBDP</text>
<text x="69" y="65.9">BT_AVDD</text>
<text x="70.8" y="64.1">BT_RF</text>
<text x="70.8" y="60.5">VSSIO</text>
<text x="71.7" y="62.3">FMIP</text>
<text x="79.5" y="61.5">21</text>
<text x="79.5" y="63.3">20</text>
<text x="79.5" y="65.1">19</text>
<text x="93.8" y="62.2">FMIP</text>
<text x="21.9" y="69.6">DACL</text>
<text x="22.5" y="67.5">MIC</text>
<text x="40.7" y="68.7">8</text>
<text x="40.7" y="70.5">9</text>
<text x="40.7" y="66.9">7</text>
<text x="45.8" y="69.5">DACL</text>
<text x="45.8" y="71.3">DACVDD</text>
<text x="45.8" y="67.7">PA0/MIC</text>
<text x="67.2" y="69.5">ADC12/PR1</text>
<text x="67.2" y="67.7">ADC12/PR2</text>
<text x="71.7" y="71.3">VBAT</text>
<text x="79.5" y="68.7">17</text>
<text x="79.5" y="70.5">16</text>
<text x="79.5" y="66.9">18</text>
<text x="39.8" y="72.3">10</text>
<text x="39.8" y="74.2">11</text>
<text x="39.8" y="76">12</text>
<text x="45.8" y="73.1">VCOM</text>
<text x="45.8" y="74.9">DACVSS</text>
<text x="45.8" y="76.7">VDDIO</text>
<text x="56.3" y="76.7">PWMH2H/ADC9/AUX0R/PB5</text>
<text x="58.1" y="74.9">PWM3/ADC8/AUX0L/PB4</text>
<text x="68.1" y="73.1">ADC6/PB0</text>
<text x="79.5" y="72.3">15</text>
<text x="79.5" y="76">13</text>
<text x="79.5" y="74.2">14</text>
<text x="263.8" y="72">SPK+</text>
<text x="263.9" y="74.6">SPK-</text>
<text x="161.7" y="108.2">VCOM</text>
<text x="191.8" y="108.2">VBAT</text>
<text x="13.4" y="115.5">PWR/KEY0</text>
<text x="34.2" y="117.6">SW5</text>
<text x="52" y="119.9">REMIX/KEY1</text>
<text x="34.3" y="121.3">SW6</text>
<text x="34.4" y="124.8">SW1</text>
<text x="52.1" y="123.5">MIC_VOL/KEY2</text>
<text x="11.4" y="130.8">REMIX/KEY1</text>
<text x="52.3" y="127.1">LED/KEY3</text>
<text x="245.3" y="126.6">DACVDD</text>
<text x="9.5" y="137.8">MIC_VOL/KEY2</text>
<text x="9.7" y="134.4">MIC_VOL/KEY2</text>
<text x="34.4" y="132.1">SW3</text>
<text x="34.4" y="135.7">SW4</text>
<text x="42" y="137.2">NEXT</text>
<text x="52" y="137.9">REMIX/KEY1</text>
<text x="206.5" y="143.6">CHRG</text>
<text x="16" y="146.5">+3.3V</text>
<text x="41.7" y="146.5">LED/KEY3</text>
<text x="25.1" y="157.1">+3.3V</text>
<text x="247.6" y="158">J4</text>
<text x="255" y="161">4</text>
<text x="255.1" y="159.2">2</text>
<text x="26.6" y="164.8" transform="rotate(-90 26.6 164.8)">VR2</text>
<text x="119.3" y="163.2">CHRG</text>
<text x="255" y="164.5">1</text>
<text x="255.1" y="162.9">3</text>
<text x="271.7" y="163.7">DACL</text>
<text x="25.6" y="175.5">+3.3V</text>
<text x="27" y="182.9" transform="rotate(-90 27 182.9)">VR1</text>
<text x="43.8" y="182.3">MIC_VOL/KEY2</text>
</g>
<g font-size="1.7">
<text x="119.4" y="28.9">FM_ANT</text>
<text x="42.1" y="38">BT_OSCO</text>
<text x="70.7" y="38.7">BT_OSCI</text>
<text x="187.3" y="39.9">USBDP</text>
<text x="262.5" y="40.1">MUTE</text>
<text x="187.3" y="43.5">SD_DAT&amp;USBDM</text>
<text x="255.3" y="47.8">1</text>
<text x="256.4" y="46.3">U6</text>
<text x="271" y="47.8">8</text>
<text x="277.6" y="46.7">SPK+</text>
<text x="255.3" y="49.6">2</text>
<text x="255.3" y="51.4">3</text>
<text x="255.3" y="53.2">4</text>
<text x="257.8" y="48.9">SD</text>
<text x="257.8" y="50.7">BYP</text>
<text x="257.8" y="52.5">MODE</text>
<text x="266.8" y="52.5">VDD</text>
<text x="266.8" y="50.7">GND</text>
<text x="266.8" y="48.9">VO2</text>
<text x="271" y="53.2">5</text>
<text x="271" y="51.4">6</text>
<text x="271" y="49.6">7</text>
<text x="13.8" y="58.7">SD_CMD&amp;PH_DET</text>
<text x="257.8" y="54.3">-IN</text>
<text x="266.8" y="54.3">VO1</text>
<text x="277.7" y="56.3">SPK-</text>
<text x="14.6" y="60.6">SD_DAT&amp;USBDM</text>
<text x="18.1" y="64">LED/KEY3</text>
<text x="19.9" y="65.6">AUXL/R</text>
<text x="198.1" y="62">VBAT</text>
<text x="93.5" y="67.7">PWR/KEY0</text>
<text x="93.7" y="69.8">MUTE</text>
<text x="280.2" y="71">1</text>
<text x="281.9" y="69.7">MIC1</text>
<text x="93.6" y="73">MIC_VOL/KEY2</text>
<text x="93.6" y="74.9">REMIX/KEY1</text>
<text x="93.7" y="76.8">AB/D</text>
<text x="280.2" y="73.5">2</text>
<text x="237" y="78.8">REC_MIC</text>
<text x="238.9" y="80.8">DACL</text>
<text x="33.6" y="110.8">POWER</text>
<text x="40.6" y="119.1">VOL+</text>
<text x="102.7" y="115.3">TF1</text>
<text x="40.7" y="122.7">VOL-</text>
<text x="76.5" y="124.9">SD_CMD&amp;PH_DET</text>
<text x="100.8" y="120.9">1</text>
<text x="100.8" y="122.7">2</text>
<text x="100.8" y="124.5">3</text>
<text x="103.3" y="122">D2</text>
<text x="103.3" y="123.8">D3/CS</text>
<text x="103.3" y="125.6">CMD</text>
<text x="235.6" y="123.2">MIC</text>
<text x="271.8" y="122.2">1</text>
<text x="271.8" y="124.8">2</text>
<text x="273.5" y="120.9">MIC2</text>
<text x="34.5" y="128.3">SW2</text>
<text x="40.7" y="126.4">REC</text>
<text x="42.1" y="130.3">SCAN</text>
<text x="82.7" y="129.3">SD_CLK</text>
<text x="82.9" y="127.3">+3.3V</text>
<text x="100.8" y="126.3">4</text>
<text x="100.8" y="128.1">5</text>
<text x="100.8" y="129.9">6</text>
<text x="100.8" y="131.8">7</text>
<text x="103.3" y="127.4">VDD</text>
<text x="103.3" y="129.2">CLK</text>
<text x="103.3" y="131.1">VSS</text>
<text x="42" y="133.6">PREV</text>
<text x="77.8" y="132.9">SD_DAT&amp;USBDM</text>
<text x="100.8" y="133.6">8</text>
<text x="103.3" y="132.9">D0</text>
<text x="103.3" y="134.7">D1</text>
<text x="159.6" y="134">PWR/KEY0</text>
<text x="100.8" y="139">9</text>
<text x="103.3" y="140.1">CD</text>
<text x="108.9" y="142.4" transform="rotate(-90 108.9 142.4)">GND</text>
<text x="110.7" y="142.4" transform="rotate(-90 110.7 142.4)">GND</text>
<text x="112.5" y="142.4" transform="rotate(-90 112.5 142.4)">GND</text>
<text x="114.3" y="142.4" transform="rotate(-90 114.3 142.4)">GND</text>
<text x="175.2" y="142.6">5</text>
<text x="177.6" y="143.7">PROG</text>
<text x="181.4" y="140">U1</text>
<text x="183.9" y="143.7">CHRG</text>
<text x="189" y="142.6">1</text>
<text x="98" y="146.4">SD-TFCAR</text>
<text x="107.8" y="145.8" transform="rotate(-90 107.8 145.8)">10</text>
<text x="109.6" y="145.8" transform="rotate(-90 109.6 145.8)">11</text>
<text x="111.4" y="145.8" transform="rotate(-90 111.4 145.8)">12</text>
<text x="113.2" y="145.8" transform="rotate(-90 113.2 145.8)">13</text>
<text x="175.2" y="146.2">4</text>
<text x="177.6" y="147.3">VCC</text>
<text x="184.8" y="145.5">GND</text>
<text x="184.8" y="147.3">BAT</text>
<text x="189" y="144.4">2</text>
<text x="189" y="146.2">3</text>
<text x="170.4" y="154.7">+5V</text>
<text x="185.3" y="150.4">NC</text>
<text x="191.8" y="155.7" transform="rotate(-90 191.8 155.7)">1</text>
<text x="194.4" y="155.7" transform="rotate(-90 194.4 155.7)">2</text>
<text x="95.8" y="158.6">+5V</text>
<text x="190.5" y="159.2" transform="rotate(-90 190.5 159.2)">J1</text>
<text x="271.6" y="161.5">SD_CMD&amp;PH_DET</text>
<text x="43.8" y="163.8">REMIX/KEY1</text>
<text x="82.6" y="169.5">VBAT</text>
<text x="176.7" y="176" transform="rotate(-90 176.7 176)">FM_ANT</text>
<text x="180.2" y="176.8" transform="rotate(-90 180.2 176.8)">REC_MIC</text>
<text x="182.9" y="176" transform="rotate(-90 182.9 176)">AUXL/R</text>
</g>
<g font-size="1.5">
<text x="186.7" y="163.3">充电支持直充或充电IC，二选一</text>
<text x="98.1" y="184.8">充电IC，D3</text>
<text x="98.2" y="183">直充，D2</text>
<text x="98.2" y="181.1">D2和D3二选一</text>
</g>
<g font-size="1.2">
<text x="159.6" y="33.3">J3</text>
<text x="166.7" y="32.7" transform="rotate(-90 166.7 32.7)">6</text>
<text x="171.7" y="35.3">4</text>
<text x="165.8" y="36.2" transform="rotate(-90 165.8 36.2)">GND</text>
<text x="168.3" y="36.1">GND</text>
<text x="168.9" y="39.8">DP</text>
<text x="171.7" y="38.9">3</text>
<text x="165.8" y="47.7" transform="rotate(-90 165.8 47.7)">GND</text>
<text x="168.3" y="47">+5V</text>
<text x="168.9" y="43.4">DM</text>
<text x="171.7" y="46.1">1</text>
<text x="171.7" y="42.5">2</text>
<text x="166.7" y="50" transform="rotate(-90 166.7 50)">5</text>
<text x="157.5" y="154.9">MICRO-USB</text>
<text x="162" y="151.8" transform="rotate(-90 162 151.8)">6</text>
<text x="168.9" y="154.3">1</text>
<text x="168.9" y="156.1">2</text>
<text x="168.9" y="157.9">3</text>
<text x="168.9" y="159.7">4</text>
<text x="168.9" y="161.5">5</text>
<text x="162" y="165.4" transform="rotate(-90 162 165.4)">7</text>
</g>
<g font-size="1">
<text x="106.4" y="28.2">C15</text>
<text x="109.6" y="28.2">102</text>
<text x="101.3" y="35.2" transform="rotate(-90 101.3 35.2)">C20</text>
<text x="101.4" y="31.7" transform="rotate(-90 101.4 31.7)">NC</text>
<text x="105.6" y="32.4" transform="rotate(-90 105.6 32.4)">NC</text>
<text x="106.7" y="32.4" transform="rotate(-90 106.7 32.4)">L1</text>
<text x="58" y="40.1">24MHZ</text>
<text x="58.7" y="36.5">Y1</text>
<text x="174.3" y="46.1">2.7R</text>
<text x="177.6" y="45.8">R4</text>
<text x="177.7" y="47.8">R5</text>
<text x="195.9" y="47">R13</text>
<text x="196.2" y="48">NC</text>
<text x="244.6" y="47.4">R2</text>
<text x="250.1" y="44" transform="rotate(-90 250.1 44)">NC</text>
<text x="251.1" y="44" transform="rotate(-90 251.1 44)">R45</text>
<text x="174.8" y="52.3" transform="rotate(-90 174.8 52.3)">NC</text>
<text x="175.3" y="48.1">NC</text>
<text x="182.5" y="53.4" transform="rotate(-90 182.5 53.4)">D</text>
<text x="189.7" y="53.8">Q3</text>
<text x="195.7" y="50.5">R14</text>
<text x="196.2" y="52.4">NC</text>
<text x="235.4" y="50.9">225</text>
<text x="238.5" y="50.8">C14</text>
<text x="244.4" y="49.5">NC</text>
<text x="280" y="51.4">C16</text>
<text x="282.1" y="53.8">225</text>
<text x="109.7" y="57.8">NC</text>
<text x="174.7" y="55.6" transform="rotate(-90 174.7 55.6)">C1</text>
<text x="182.5" y="58.7" transform="rotate(-90 182.5 58.7)">S</text>
<text x="183.8" y="59.6">Q1</text>
<text x="184.4" y="55.6">G</text>
<text x="187.7" y="59.4" transform="rotate(-90 187.7 59.4)">R15</text>
<text x="189.6" y="58.9" transform="rotate(-90 189.6 58.9)">NC</text>
<text x="189.8" y="55.2">NC</text>
<text x="252.1" y="58.1" transform="rotate(-90 252.1 58.1)">33K</text>
<text x="253.9" y="58.1" transform="rotate(-90 253.9 58.1)">R16</text>
<text x="260.8" y="58.9">R3</text>
<text x="84.7" y="64.9">C8</text>
<text x="87.8" y="65">105</text>
<text x="183.9" y="60.8">NC</text>
<text x="251.4" y="64.2" transform="rotate(-90 251.4 64.2)">333</text>
<text x="254.7" y="64.2" transform="rotate(-90 254.7 64.2)">C11</text>
<text x="260.7" y="61">NC</text>
<text x="30.6" y="70.4">C3</text>
<text x="33.6" y="70.4">104</text>
<text x="84.7" y="70.4">C5</text>
<text x="87.8" y="70.4">105</text>
<text x="251" y="70.1" transform="rotate(-90 251 70.1)">R8</text>
<text x="252.1" y="70.5" transform="rotate(-90 252.1 70.5)">100K</text>
<text x="30.5" y="73.4">C4</text>
<text x="30.6" y="75.8">C2</text>
<text x="34.1" y="75.9">105</text>
<text x="34.1" y="73.4">104</text>
<text x="246.8" y="72.6">10K</text>
<text x="247" y="74.3">NC</text>
<text x="249.2" y="72.2">R58</text>
<text x="250.5" y="74.3">C59</text>
<text x="255.9" y="77.1" transform="rotate(-90 255.9 77.1)">224</text>
<text x="256.9" y="77.1" transform="rotate(-90 256.9 77.1)">C25</text>
<text x="172.8" y="107.4">1</text>
<text x="172.8" y="105.6">3</text>
<text x="174.3" y="103.7">REST</text>
<text x="174.5" y="102.3">SW7</text>
<text x="177" y="107.4">2</text>
<text x="177" y="105.6">4</text>
<text x="33.5" y="112.9">3</text>
<text x="37.7" y="112.9">4</text>
<text x="180.3" y="109.1">R17 NC</text>
<text x="33.5" y="114.7">1</text>
<text x="37.7" y="114.7">2</text>
<text x="251.5" y="122.3">104</text>
<text x="255" y="122.3">C6</text>
<text x="261.2" y="125.2">R18</text>
<text x="264.3" y="120.4" transform="rotate(-90 264.3 120.4)">NC</text>
<text x="267.6" y="120.5" transform="rotate(-90 267.6 120.5)">C12</text>
<text x="94.6" y="126.3">4R7</text>
<text x="97" y="126.6">R7</text>
<text x="256.9" y="129.6" transform="rotate(-90 256.9 129.6)">C9</text>
<text x="260.3" y="129.6" transform="rotate(-90 260.3 129.6)">NC</text>
<text x="261.4" y="127.5">6.8K</text>
<text x="95.7" y="136.7" transform="rotate(-90 95.7 136.7)">3.3K</text>
<text x="97.7" y="136.5" transform="rotate(-90 97.7 136.5)">R9</text>
<text x="169.8" y="142.5">R1</text>
<text x="195.1" y="142.3">R6</text>
<text x="30" y="148.1">BLUE</text>
<text x="161.9" y="144.9" transform="rotate(-90 161.9 144.9)">NC</text>
<text x="163.8" y="145.7" transform="rotate(-90 163.8 145.7)">R29</text>
<text x="168" y="146.4">NC</text>
<text x="169.5" y="144.3">NC</text>
<text x="171.3" y="146.3">C7</text>
<text x="193.2" y="147.6">NC</text>
<text x="195" y="144.3">NC</text>
<text x="196.2" y="147.7">C10</text>
<text x="175.1" y="154.9">SS34</text>
<text x="175.6" y="151.3">D5</text>
<text x="182.1" y="154.2">1R5</text>
<text x="182.2" y="152.2">R10</text>
<text x="108.8" y="160.1">D3</text>
<text x="175.5" y="156.3">104</text>
<text x="178.7" y="156.2">C22</text>
<text x="260.3" y="160.4">100K</text>
<text x="263.2" y="160.9">R39</text>
<text x="33.8" y="164.7">R21</text>
<text x="33.8" y="162.9">100K</text>
<text x="102" y="165.7">R11</text>
<text x="102.5" y="167.6">NC</text>
<text x="108.9" y="164.9">NC</text>
<text x="171.1" y="167.3" transform="rotate(-90 171.1 167.3)">L3</text>
<text x="259.3" y="162.6">106</text>
<text x="262.5" y="162.6">C13</text>
<text x="87.4" y="173">10K</text>
<text x="87.6" y="171.2">R53</text>
<text x="94.1" y="171.4">B</text>
<text x="98.1" y="169.9" transform="rotate(-90 98.1 169.9)">E</text>
<text x="100" y="172.9">C9015</text>
<text x="100.4" y="171.2">Q4</text>
<text x="108.3" y="173.7">RED</text>
<text x="108.6" y="168.7">D2</text>
<text x="172.1" y="168.3" transform="rotate(-90 172.1 168.3)">600R/100M</text>
<text x="98.1" y="174.1" transform="rotate(-90 98.1 174.1)">C</text>
<text x="102.2" y="176.5">R54</text>
<text x="102.7" y="178.5">1K</text>
<text x="32.7" y="183">R12</text>
<text x="32.8" y="181.2">100K</text>
</g>
<text font-size=".9" x="102.2" y="57.5">BT_ANT C17</text>
</svg>
